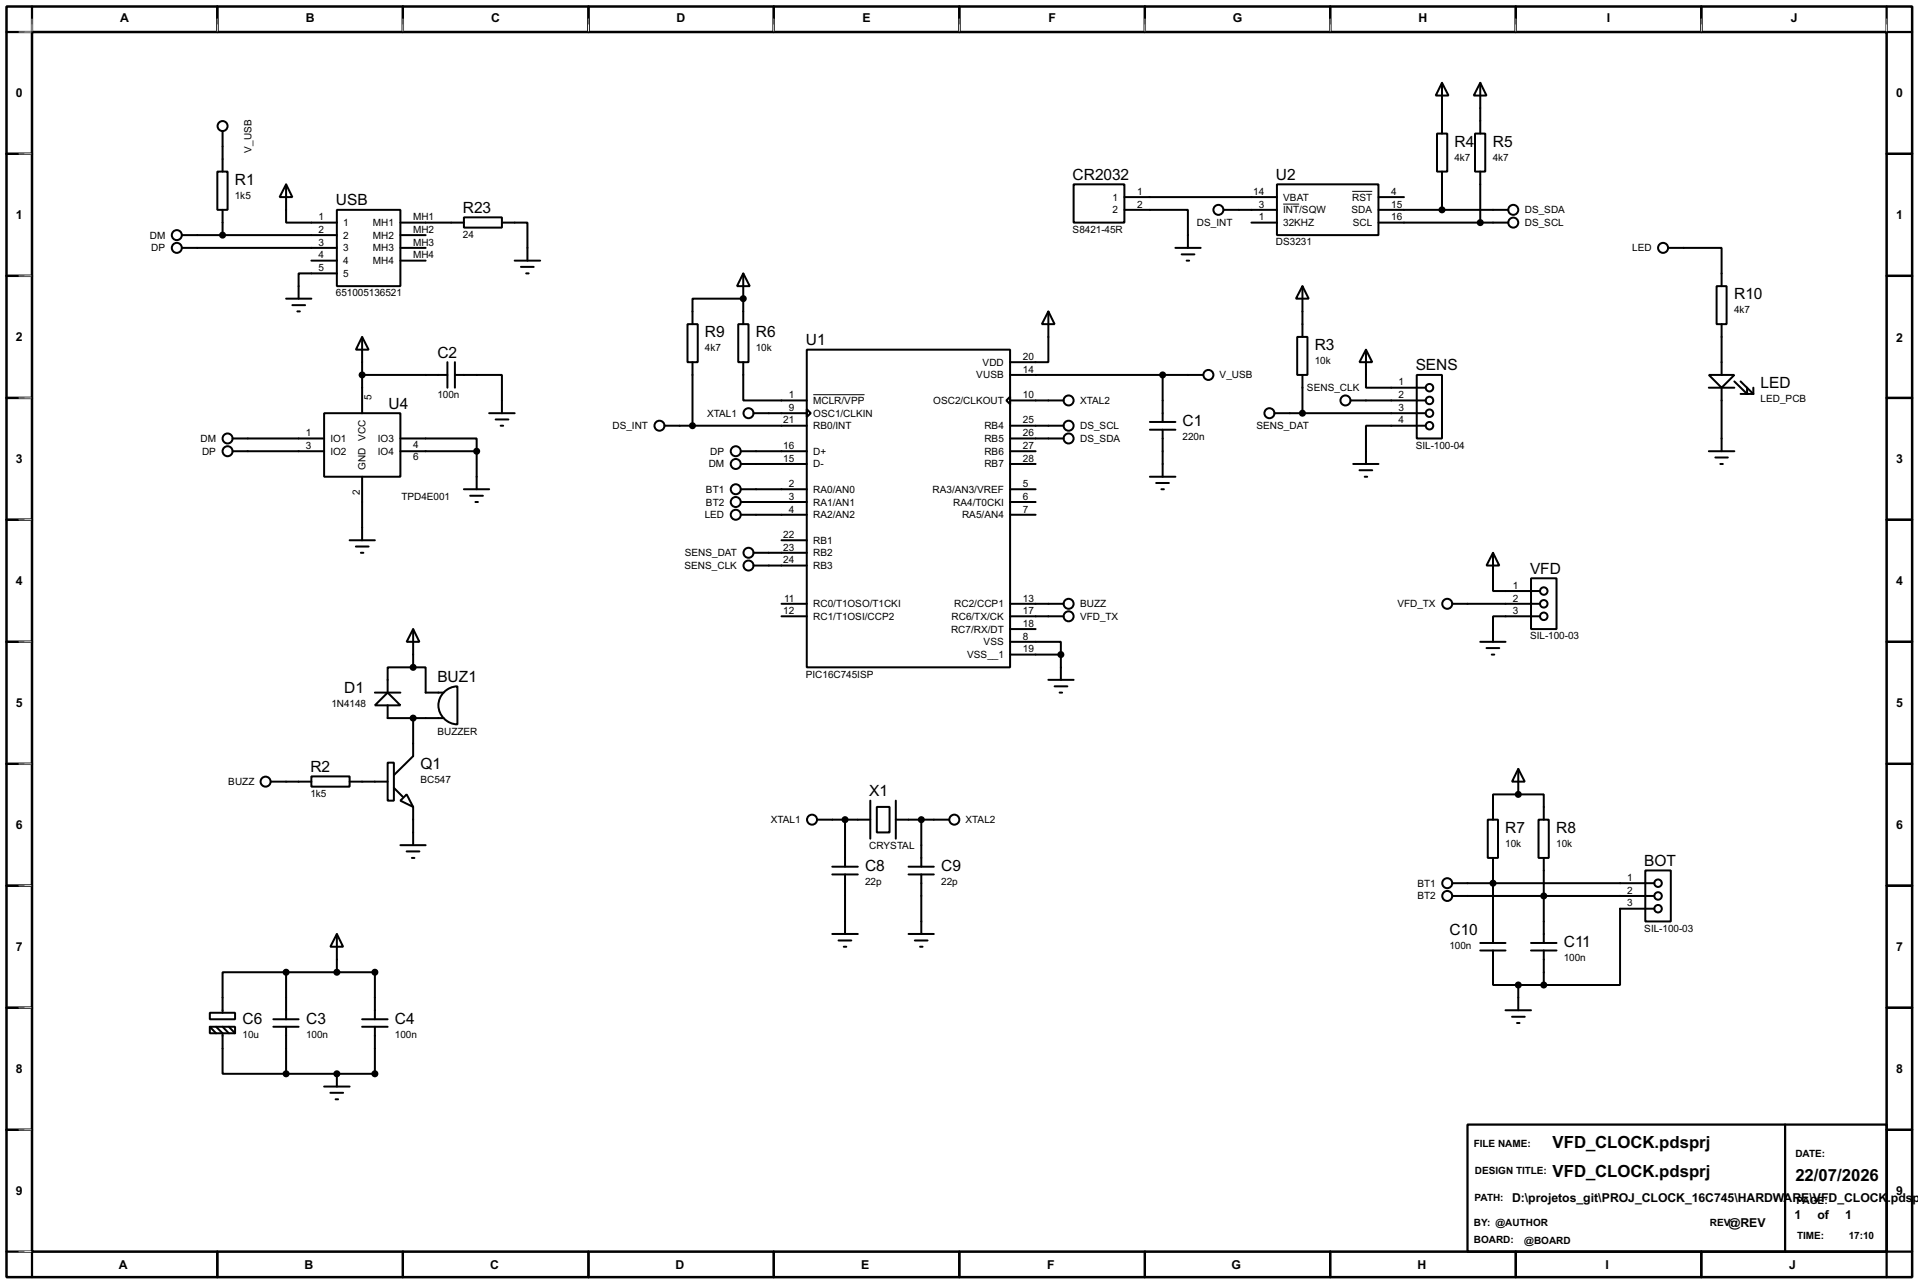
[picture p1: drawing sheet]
<svg xmlns="http://www.w3.org/2000/svg" width="383mm" height="256mm" viewBox="0 0 383 256" stroke-linecap="round" stroke-linejoin="round" font-family="sans-serif">
<path d="M1.3 1.3h381v254h-381zM6.4 6.4h370.8v243.8h-370.8z" fill="none" stroke="#000" stroke-width=".5"/>
<g fill="none" stroke="#000" stroke-width=".45">
<path d="M6.4 1.3v5.1h-5.1M43.5 1.3v5.1M80.6 1.3v5.1M117.7 1.3v5.1M154.7 1.3v5.1M191.8 1.3v5.1M228.9 1.3v5.1M266 1.3v5.1M303.1 1.3v5.1M340.2 1.3v5.1M377.2 1.3v5.1h5.1M1.3 30.8h5.1"/>
<path d="M377.2 30.8h5.1M1.3 55.2h5.1M377.2 55.2h5.1M1.3 79.6h5.1M377.2 79.6h5.1M1.3 103.9h5.1M377.2 103.9h5.1M1.3 128.3h5.1M377.2 128.3h5.1M1.3 152.7h5.1M377.2 152.7h5.1M1.3 177.1h5.1"/>
<path d="M377.2 177.1h5.1M1.3 201.5h5.1M377.2 201.5h5.1M1.3 225.9h5.1M293.4 224.8h83.8v25.4h-83.8zM356.9 224.8v25.4M377.2 225.9h5.1M1.3 250.2h5.1v5.1M43.5 250.2v5.1M80.6 250.2v5.1M117.7 250.2v5.1M154.7 250.2v5.1"/>
<path d="M191.8 250.2v5.1M228.9 250.2v5.1M266 250.2v5.1M303.1 250.2v5.1M340.2 250.2v5.1M382.3 250.2h-5.1v5.1"/>
</g>
<g fill="none" stroke="#fff" stroke-width=".2">
<path d="M3.9 6.4h2.3M6.4 3.9v2.3M43.5 3.9v2.3M80.6 3.9v2.3M117.7 3.9v2.3M154.7 3.9v2.3M191.8 3.9v2.3M228.9 3.9v2.3M266 3.9v2.3M303.1 3.9v2.3M340.2 3.9v2.3M377.2 3.9v2.3"/>
<path d="M3.9 30.8h2.3M3.9 55.2h2.3M3.9 79.6h2.3M3.9 103.9h2.3M3.9 128.3h2.3M3.9 152.7h2.3M3.9 177.1h2.3M3.9 201.5h2.3M3.9 225.9h2.3M3.9 250.2h2.3"/>
</g>
<g fill="#000">
<path d="M3.8 6.4h1.1zM6.4 3.8v1.1zM43.4 3.8l.1 1.1zM80.5 3.8l.1 1.1zM117.6 3.8l.1 1.1zM154.7 3.8v1.1zM191.8 3.8v1.1zM228.9 3.8v1.1zM265.9 3.8l.1 1.1zM303 3.8l.1 1.1zM340.1 3.8l.1 1.1zM377.2 3.8v1.1z"/>
<path d="M3.8 30.7l1.1 .1zM3.8 55.1l1.1 .1zM3.8 79.5l1.1 .1zM3.8 103.9h1.1zM3.8 128.3h1.1zM3.8 152.7h1.1zM3.8 177l1.1 .1zM3.8 201.4l1.1 .1zM3.8 225.8l1.1 .1zM3.8 250.2h1.1z"/>
<circle cx="148.6" cy="59.7" r=".2"/>
<circle cx="303.6" cy="158.8" r=".2"/>
<circle cx="67.4" cy="214.7" r=".2"/>
</g>
<g fill="none" stroke="#000" stroke-width=".4">
<path d="M288.3 16.6l1.3 2.5h-2.5zM288.3 16.6v10.1M296 16.6l1.2 2.5h-2.5zM296 16.6v10.1M43.5 34.3h2v7.7h-2zM44.5 26.2v8.1M57.2 36.9l1.3 2.5h-2.6zM57.2 36.9v7.6h10.2M214.7 36.9h10.1v7.6h-10.1zM224.8 39.4h30.5M255.3 36.9h20.3v10.1h-20.3zM275.6 39.4h5.1"/>
<path d="M287.3 26.7h2.1v7.6h-2.1zM288.3 34.3v7.7M294.9 26.7h2.1v7.6h-2.1zM296 34.3v10.2M36.4 49.6h31M36.4 47h31M44.5 42v5M57.2 59.7h5.1M62.3 52.1h5.1M67.4 42h12.7v15.2h-12.7zM67.4 54.7h-7.7v5M80.1 44.5h12.7"/>
<path d="M80.1 49.6h5M80.1 47h5M80.1 52.1h5M92.8 43.5h7.6v2h-7.6zM100.4 44.5h5.1v7.6M102.9 52.1h5.1M104.2 53.4h2.5M105.2 54.7h.5M148.6 54.7l1.3 2.5h-2.5zM148.6 59.7h-10.1v5.1M148.6 54.7v10.1M224.8 42h12.7v7.6"/>
<path d="M235 49.6h5.1M236.3 50.9h2.5M237.3 52.1h.5M244.7 42h10.6M250.2 44.5h5.1M260.4 57.2l1.3 2.5h-2.6zM260.4 57.2v10.2M275.6 44.5h26M275.6 42h26M333.6 49.6h10.6v7.6M343.2 57.2h2v7.6h-2zM58.5 61h2.5"/>
<path d="M59.5 62.3h.5M72.4 67.4l1.3 2.5h-2.5zM72.4 67.4v15.2M72.4 75h17.1M89.5 72.4v5.1M91 75h9.4v7.6M91 72.4v5.1M137.5 64.8h2v7.6h-2zM138.5 72.4v12.7M147.6 64.8h2.1v7.6h-2.1zM148.6 72.4v7.7h12.7M161.3 69.9h40.7v63.5h-40.7z"/>
<path d="M202 75h38.6M209.6 62.3l1.3 2.5h-2.6zM209.6 62.3v10.1h-7.6M232.5 75v9.4M259.4 67.4h2v7.6h-2zM260.4 75v7.6M273.1 69.9l1.3 2.5h-2.6zM273.1 69.9v7.6h11.9M283.3 75h5v12.7h-5zM341.7 75h5.1l-2.6 2.5zM341.7 77.5h5.1M344.2 64.8v10.2"/>
<path d="M344.2 77.5v12.7M346.8 76.3l2.5 2.5v-1.3M348 76.3l2.6 2.5M348 78.8h2.6M350.6 77.5v1.3M46.5 87.7h18.3M46.5 90.2h18.3M64.8 82.6h15.3v12.7h-15.3zM72.4 95.3v12.7M80.1 87.7h15.2v2.5M80.1 90.2h15.2M92.8 97.8h5"/>
<path d="M94 99.1h2.6M95.3 90.2v7.6M97.8 82.6h5.1M99.1 83.9h2.6M100.1 85.1h.5M132.9 85.1h28.4M148.1 90.2h13.2M148.1 92.8h13.2M148.1 97.8h13.2M150.7 82.6h10.6M161.3 81.8l.8 .8-.8 .8zM201.2 80.1l.8-.8v1.5z"/>
<path d="M202 87.7h10.7M202 85.1h10.7M202 90.2h5.1M202 92.8h5.1M202 80.1h10.7M202 97.8h5.1M229.9 85.9h5.1M229.9 84.4h5.1M229.9 95.3h5.1M231.2 96.6h2.5M232.2 97.8h.5M232.5 85.9v9.4"/>
<path d="M254.8 82.6h30.2M270.1 80.1h14.9M270.6 92.8h5M271.8 94h2.6M272.9 95.3h.5M285 85.1h-11.9v7.7M341.7 90.2h5.1M343 91.5h2.5M344 92.8h.5M69.9 108h5.1M71.2 109.3h2.5M72.2 110.5h.5"/>
<path d="M95.1 100.4h.5M148.1 100.4h13.2M148.1 102.9h13.2M150.7 110.5h10.6M150.7 113.1h10.6M156.3 108h5M202 100.4h5.1M202 102.9h5.1M298.5 110.5l1.3 2.6h-2.6zM298.5 110.5v7.7h9.4M306.1 115.6h5.1v10.2h-5.1zM75 138.5h5.1"/>
<path d="M77.5 138.5l2.6 2.5h-5.1zM82.6 125.8l1.3 2.5h-2.6zM82.6 133.4h2.5v5.1h3.6M82.6 133.4h-5.1v5.1M82.6 125.8v7.6M88.8 138.3a3.8 3.8 0 0 1 2.7-1.1v7.6a3.8 3.8 0 0 1-3.5-2.3 3.8 3.8 0 0 1 .8-4.2zM156.3 120.7h5M156.3 123.2h5M202 128.3h10.1v2.6M202 130.9h10.1M202 120.7h10.7M202 123.2h10.7"/>
<path d="M202 125.8h5.1M209.6 135.9h5.1M210.9 137.2h2.5M211.9 138.5h.5M212.1 130.9v5M290.4 120.7h17.5M296 128.3h5M297.2 129.6h2.6M298.3 130.9h.5M307.9 123.2h-9.4v5.1M54.2 156.3h8.1M62.3 155.2h7.6v2.1h-7.6z"/>
<path d="M69.9 156.3h7.6M77.5 152.5h1.3v7.6h-1.3zM77.5 141v2.6h11.2M78.8 157.5l1.8 1.8M82.6 143.6v7.6l-3.8 3.8M303.6 153.7l1.3 2.6h-2.6zM303.6 158.8h-5.1v5.1M303.6 158.8h5.1v5.1M303.6 153.7v5.1M80.1 160.1l1.2-1.3 1.3 2.5zM80.1 169h5M81.3 170.2h2.6"/>
<path d="M82.4 171.5h.5M82.6 161.3v7.7M163.4 163.9h10.6M166.4 174.8h5.1M166.4 173.3h5.1M169 163.9v9.4M169 174.8v11.9M174 160.1v7.6M175.3 161.3h2.6v5.1h-2.6zM179.1 163.9h10.7M179.1 160.1v7.6M181.7 174.8h5"/>
<path d="M181.7 173.3h5M184.2 163.9v9.4M184.2 174.8v11.9M290.4 176.6h40.4M290.4 179.1h40.4M297.5 163.9h2v7.6h-2zM298.5 171.5v17M307.6 163.9h2.1v7.6h-2.1zM308.7 171.5v17M329 174h5.1v10.2h-5.1zM57.2 194.4h-12.7v8.1M57.2 194.4v9.4"/>
<path d="M57.2 194.4h17.8v9.4M67.4 186.7l1.2 2.6h-2.5zM67.4 186.7v7.7M166.4 186.7h5.1M167.7 188h2.5M168.7 189.3h.5M181.7 186.7h5M182.9 188h2.6M184 189.3h.5M296 190h5M296 188.5h5M298.5 190v6.9h5.1"/>
<path d="M303.6 196.9h5.1M303.6 196.9v5.1M306.1 190h5.1M306.1 188.5h5.1M308.7 190v6.9M330.8 181.7h-6.9v15.2h-15.2M42 202.5h5v1.3h-5zM42 205.3h5v1.3h-5zM42 205.3l1.2 1.3M43.2 205.3l1.3 1.3v8.1h12.7M44.5 205.3l1.3 1.3M45.8 205.3l1.2 1.3"/>
<path d="M54.7 205.3h5M54.7 203.8h5M57.2 205.3v9.4M64.8 217.2h5.1M66.1 218.5h2.5M67.1 219.8h.5M67.4 214.7v2.5M72.4 205.3h5.1M72.4 203.8h5.1M75 205.3v9.4h-17.8M301 202h5.1M302.3 203.3h2.6"/>
<path d="M303.3 204.5h.5"/>
<circle cx="44.5" cy="25.2" r="1"/>
<circle cx="35.3" cy="49.6" r="1"/>
<circle cx="35.3" cy="47" r="1"/>
<circle cx="243.6" cy="42" r="1"/>
<circle cx="302.5" cy="44.5" r="1"/>
<circle cx="302.5" cy="42" r="1"/>
<circle cx="332.5" cy="49.6" r="1"/>
<circle cx="241.6" cy="75" r="1"/>
<circle cx="285.8" cy="77.5" r=".75"/>
<circle cx="45.5" cy="90.2" r="1"/>
<circle cx="45.5" cy="87.7" r="1"/>
<circle cx="131.8" cy="85.1" r="1"/>
<circle cx="147.1" cy="97.8" r="1"/>
<circle cx="147.1" cy="92.8" r="1"/>
<circle cx="147.1" cy="90.2" r="1"/>
<circle cx="149.6" cy="82.6" r="1"/>
<circle cx="213.6" cy="85.1" r="1"/>
<circle cx="213.6" cy="87.7" r="1"/>
<circle cx="213.6" cy="80.1" r="1"/>
<circle cx="253.8" cy="82.6" r="1"/>
<circle cx="269" cy="80.1" r="1"/>
<circle cx="285.8" cy="82.6" r=".75"/>
<circle cx="285.8" cy="85.1" r=".75"/>
<circle cx="285.8" cy="80.1" r=".75"/>
<circle cx="147.1" cy="100.4" r="1"/>
<circle cx="147.1" cy="102.9" r="1"/>
<circle cx="149.6" cy="110.5" r="1"/>
<circle cx="149.6" cy="113.1" r="1"/>
<circle cx="308.6" cy="118.2" r=".75"/>
<circle cx="213.6" cy="120.7" r="1"/>
<circle cx="213.6" cy="123.2" r="1"/>
<circle cx="289.3" cy="120.7" r="1"/>
<circle cx="308.6" cy="123.2" r=".75"/>
<circle cx="308.6" cy="120.7" r=".75"/>
<circle cx="53.1" cy="156.3" r="1"/>
<circle cx="162.3" cy="163.9" r="1"/>
<circle cx="190.8" cy="163.9" r="1"/>
<circle cx="289.3" cy="176.6" r="1"/>
<circle cx="289.3" cy="179.1" r="1"/>
<circle cx="331.5" cy="179.1" r=".75"/>
<circle cx="331.5" cy="176.6" r=".75"/>
<circle cx="331.5" cy="181.7" r=".75"/>
</g>
<path d="M270.4 38.3h4M256.6 40.8h3.2M162.6 78.9h10.3" fill="none" stroke="#000" stroke-width=".2"/>
<g fill="#000" stroke="#000" stroke-width=".4">
<circle cx="44.5" cy="47" r=".5"/>
<circle cx="148.6" cy="59.7" r=".5"/>
<circle cx="288.3" cy="42" r=".5"/>
<circle cx="295.9" cy="44.5" r=".5"/>
<circle cx="72.4" cy="75" r=".5"/>
<circle cx="232.4" cy="75" r=".5"/>
<circle cx="95.3" cy="90.2" r=".5"/>
<circle cx="138.4" cy="85.1" r=".5"/>
<circle cx="260.4" cy="82.6" r=".5"/>
<circle cx="82.6" cy="133.4" r=".5"/>
<circle cx="212.1" cy="130.9" r=".5"/>
<circle cx="82.6" cy="143.6" r=".5"/>
<circle cx="303.5" cy="158.8" r=".5"/>
<circle cx="168.9" cy="163.9" r=".5"/>
<circle cx="184.2" cy="163.9" r=".5"/>
<circle cx="298.5" cy="176.6" r=".5"/>
<circle cx="308.6" cy="179.1" r=".5"/>
<circle cx="57.2" cy="194.4" r=".5"/>
<circle cx="67.3" cy="194.4" r=".5"/>
<circle cx="74.9" cy="194.4" r=".5"/>
<circle cx="303.5" cy="196.9" r=".5"/>
<circle cx="308.6" cy="196.9" r=".5"/>
<circle cx="57.2" cy="214.7" r=".5"/>
<circle cx="67.3" cy="214.7" r=".5"/>
<circle cx="74.9" cy="214.7" r=".5"/>
</g>
<g font-size="3.4">
<text x="310.4" y="229.5">VFD_CLOCK.pdsprj</text>
<text x="310.4" y="235.2">VFD_CLOCK.pdsprj</text>
<text x="359" y="236.1">22/07/2026</text>
</g>
<g font-size="3.1">
<text x="290.8" y="29.3">R4</text>
<text x="298.5" y="29.3">R5</text>
<text x="214.5" y="36">CR2032</text>
<text x="255.1" y="36">U2</text>
<text x="47" y="37">R1</text>
<text x="67.2" y="41">USB</text>
<text x="92.6" y="42.6">R23</text>
<text x="346.7" y="59.9">R10</text>
<text x="87.5" y="71.5">C2</text>
<text x="141" y="67.4">R9</text>
<text x="151.1" y="67.4">R6</text>
<text x="161.1" y="69">U1</text>
<text x="262.9" y="70">R3</text>
<text x="283.1" y="74.1">SENS</text>
<text x="352" y="77.6">LED</text>
<text x="77.7" y="81.7">U4</text>
<text x="236.5" y="85.3">C1</text>
<text x="305.9" y="114.7">VFD</text>
<text x="87.5" y="136.3">BUZ1</text>
<text x="68.8" y="138.6">D1</text>
<text x="62.1" y="154.3">R2</text>
<text x="84.1" y="153.8">Q1</text>
<text x="173.8" y="159.2">X1</text>
<text x="301" y="166.5">R7</text>
<text x="311.2" y="166.5">R8</text>
<text x="328.8" y="173.1">BOT</text>
<text x="173" y="174.2">C8</text>
<text x="188.2" y="174.2">C9</text>
<text x="289.8" y="186.9">C10</text>
<text x="312.7" y="189.4">C11</text>
<text x="48.5" y="204.6">C6</text>
<text x="61.2" y="204.6">C3</text>
<text x="79" y="204.6">C4</text>
</g>
<g font-size="2.5">
<text x="24" y="4.4">A</text>
<text x="61.1" y="4.4">B</text>
<text x="98.2" y="4.4">C</text>
<text x="135.3" y="4.4">D</text>
<text x="172.4" y="4.4">E</text>
<text x="209.6" y="4.4">F</text>
<text x="246.5" y="4.4">G</text>
<text x="283.6" y="4.4">H</text>
<text x="321.3" y="4.4">I</text>
<text x="358" y="4.4">J</text>
<text x="3.2" y="19.4">0</text>
<text x="379.1" y="19.4">0</text>
<text x="3.2" y="43.8">1</text>
<text x="379.1" y="43.8">1</text>
<text x="3.2" y="68.2">2</text>
<text x="379.1" y="68.4">2</text>
<text x="3.2" y="92.6">3</text>
<text x="379.1" y="92.6">3</text>
<text x="3.2" y="117">4</text>
<text x="379.1" y="117">4</text>
<text x="3.2" y="141.4">5</text>
<text x="379.1" y="141.4">5</text>
<text x="3.2" y="165.8">6</text>
<text x="379.1" y="165.8">6</text>
<text x="3.2" y="190.1">7</text>
<text x="379.1" y="190.1">7</text>
<text x="3.2" y="214.5">8</text>
<text x="379.1" y="214.5">8</text>
<text x="3.2" y="238.9">9</text>
<text x="379.1" y="238.9">9</text>
<text x="302.3" y="240.2">D:\projetos_git\PROJ_CLOCK_16C745\HARDWARE\VFD_CLOCK</text>
<text x="345.6" y="245.3">@REV</text>
<text x="358.8" y="243.8">1</text>
<text x="363.4" y="243.8">of</text>
<text x="368.9" y="243.8">1</text>
<text x="377.4" y="240.2">.pds</text>
<text x="382.4" y="240.2">p</text>
<text x="23.8" y="253.6">A</text>
<text x="60.9" y="253.6">B</text>
<text x="98" y="253.6">C</text>
<text x="135" y="253.6">D</text>
<text x="172.2" y="253.6">E</text>
<text x="209.4" y="253.6">F</text>
<text x="246.2" y="253.6">G</text>
<text x="283.4" y="253.6">H</text>
<text x="321" y="253.6">I</text>
<text x="357.7" y="253.6">J</text>
</g>
<g font-size="2">
<text x="50.3" y="30.5" transform="rotate(-90 50.3 30.5)">V_USB</text>
<text x="290.8" y="32.1">4k7</text>
<text x="298.5" y="32.1">4k7</text>
<text x="47" y="39.8">1k5</text>
<text x="222.5" y="40.1">1</text>
<text x="227.4" y="39">1</text>
<text x="227.4" y="41.5">2</text>
<text x="250.6" y="39">14</text>
<text x="251.7" y="41.5">3</text>
<text x="256.6" y="40.1">VBAT</text>
<text x="270.4" y="40.1">RST</text>
<text x="278.2" y="39">4</text>
<text x="278.2" y="41.5">15</text>
<text x="30" y="47.7">DM</text>
<text x="63.7" y="44.1">1</text>
<text x="63.7" y="46.6">2</text>
<text x="68.6" y="45.2">1</text>
<text x="68.6" y="47.7">2</text>
<text x="74.6" y="45.2">MH1</text>
<text x="74.6" y="47.7">MH2</text>
<text x="82.6" y="44.1">MH1</text>
<text x="82.6" y="46.6">MH2</text>
<text x="92.6" y="47.6">24</text>
<text x="214.5" y="46.6">S8421-45R</text>
<text x="222.5" y="42.7">2</text>
<text x="239.3" y="45.2">DS_INT</text>
<text x="251.7" y="44.1">1</text>
<text x="256.6" y="45.2">32KHZ</text>
<text x="256.6" y="42.7">INT/SQW</text>
<text x="270.2" y="42.7">SDA</text>
<text x="270.5" y="45.2">SCL</text>
<text x="278.2" y="44.1">16</text>
<text x="304.9" y="45.2">DS_SCL</text>
<text x="304.9" y="42.7">DS_SDA</text>
<text x="30.3" y="50.2">DP</text>
<text x="63.7" y="49.1">3</text>
<text x="63.7" y="51.7">4</text>
<text x="68.6" y="50.2">3</text>
<text x="68.6" y="52.8">4</text>
<text x="74.6" y="50.2">MH3</text>
<text x="74.6" y="52.8">MH4</text>
<text x="82.6" y="49.1">MH3</text>
<text x="82.6" y="51.7">MH4</text>
<text x="255.1" y="49">DS3231</text>
<text x="326.4" y="50.2">LED</text>
<text x="63.7" y="54.2">5</text>
<text x="67.2" y="59.3">651005136521</text>
<text x="68.6" y="55.4">5</text>
<text x="346.7" y="62.6">4k7</text>
<text x="141" y="70.2">4k7</text>
<text x="151.1" y="70.2">10k</text>
<text x="204.5" y="72">20</text>
<text x="195.2" y="75.7">VUSB</text>
<text x="196.5" y="73.1">VDD</text>
<text x="204.5" y="74.5">14</text>
<text x="243.9" y="75.7">V_USB</text>
<text x="262.9" y="72.8">10k</text>
<text x="279.6" y="77.1">1</text>
<text x="74.3" y="80.1" transform="rotate(-90 74.3 80.1)">5</text>
<text x="87.5" y="79.6">100n</text>
<text x="141.4" y="83.3">XTAL1</text>
<text x="157.7" y="79.6">1</text>
<text x="157.7" y="82.1">9</text>
<text x="162.6" y="80.8">MCLR/VPP</text>
<text x="162.6" y="83.3">OSC1/CLKIN</text>
<text x="186.6" y="80.8">OSC2/CLKOUT</text>
<text x="204.5" y="79.6">10</text>
<text x="216" y="80.8">XTAL2</text>
<text x="261.3" y="78.2">SENS_CLK</text>
<text x="279.6" y="79.6">2</text>
<text x="279.6" y="82.1">3</text>
<text x="352" y="80.4">LED_PCB</text>
<text x="40.1" y="88.4">DM</text>
<text x="61.2" y="87.2">1</text>
<text x="61.2" y="89.8">3</text>
<text x="66.1" y="88.4">IO1</text>
<text x="73.1" y="88.1" transform="rotate(-90 73.1 88.1)">VCC</text>
<text x="75.6" y="88.4">IO3</text>
<text x="82.6" y="89.5">4</text>
<text x="122.5" y="85.8">DS_INT</text>
<text x="156.6" y="89.8">16</text>
<text x="156.6" y="84.7">21</text>
<text x="162.6" y="85.8">RB0/INT</text>
<text x="196.8" y="85.8">RB4</text>
<text x="196.8" y="88.4">RB5</text>
<text x="204.5" y="84.7">25</text>
<text x="204.5" y="87.2">26</text>
<text x="204.5" y="89.8">27</text>
<text x="216" y="88.4">DS_SDA</text>
<text x="216" y="85.8">DS_SCL</text>
<text x="236.5" y="88.1">220n</text>
<text x="251.2" y="85.8">SENS_DAT</text>
<text x="279.6" y="84.7">4</text>
<text x="283.1" y="89.7">SIL-100-04</text>
<text x="40.4" y="90.9">DP</text>
<text x="66.1" y="90.9">IO2</text>
<text x="73.1" y="94" transform="rotate(-90 73.1 94)">GND</text>
<text x="75.6" y="90.9">IO4</text>
<text x="82.6" y="92.1">6</text>
<text x="141.7" y="93.5">DM</text>
<text x="142" y="90.9">DP</text>
<text x="156.6" y="92.3">15</text>
<text x="162.6" y="90.9">D+</text>
<text x="162.6" y="93.5">D-</text>
<text x="196.8" y="90.9">RB6</text>
<text x="196.8" y="93.5">RB7</text>
<text x="204.5" y="92.3">28</text>
<text x="72" y="98.9" transform="rotate(-90 72 98.9)">2</text>
<text x="80.3" y="99.8">TPD4E001</text>
<text x="141.2" y="98.5">BT1</text>
<text x="141.2" y="101.1">BT2</text>
<text x="157.7" y="97.4">2</text>
<text x="157.7" y="99.9">3</text>
<text x="162.6" y="98.5">RA0/AN0</text>
<text x="162.6" y="101.1">RA1/AN1</text>
<text x="186.5" y="98.5">RA3/AN3/VREF</text>
<text x="190.6" y="101.1">RA4/T0CKI</text>
<text x="204.5" y="97.4">5</text>
<text x="204.5" y="99.9">6</text>
<text x="140.9" y="103.6">LED</text>
<text x="156.6" y="107.6">22</text>
<text x="157.7" y="102.5">4</text>
<text x="162.6" y="103.6">RA2/AN2</text>
<text x="192.3" y="103.6">RA5/AN4</text>
<text x="204.5" y="102.5">7</text>
<text x="136.9" y="113.8">SENS_CLK</text>
<text x="136.9" y="111.2">SENS_DAT</text>
<text x="156.6" y="110.1">23</text>
<text x="156.6" y="112.6">24</text>
<text x="162.6" y="108.7">RB1</text>
<text x="162.6" y="111.2">RB2</text>
<text x="162.6" y="113.8">RB3</text>
<text x="302.5" y="117.7">1</text>
<text x="156.6" y="122.8">12</text>
<text x="156.8" y="120.3">11</text>
<text x="162.6" y="121.4">RC0/T1OSO/T1CKI</text>
<text x="162.6" y="123.9">RC1/T1OSI/CCP2</text>
<text x="190.2" y="123.9">RC6/TX/CK</text>
<text x="190.8" y="121.4">RC2/CCP1</text>
<text x="204.5" y="120.3">13</text>
<text x="204.5" y="122.8">17</text>
<text x="204.5" y="125.3">18</text>
<text x="216" y="121.4">BUZZ</text>
<text x="216" y="123.9">VFD_TX</text>
<text x="279.4" y="121.4">VFD_TX</text>
<text x="302.5" y="120.3">2</text>
<text x="302.5" y="122.8">3</text>
<text x="190.1" y="126.5">RC7/RX/DT</text>
<text x="193.3" y="131.6">VSS__1</text>
<text x="196.7" y="129">VSS</text>
<text x="204.5" y="127.9">8</text>
<text x="204.5" y="130.4">19</text>
<text x="305.9" y="127.8">SIL-100-03</text>
<text x="161.1" y="135.5">PIC16C745ISP</text>
<text x="66.3" y="141.4">1N4148</text>
<text x="87.5" y="146.9">BUZZER</text>
<text x="45.7" y="157">BUZZ</text>
<text x="62.1" y="159.3">1k5</text>
<text x="84.1" y="156.6">BC547</text>
<text x="154.1" y="164.6">XTAL1</text>
<text x="193.1" y="164.6">XTAL2</text>
<text x="173.8" y="169.7">CRYSTAL</text>
<text x="301" y="169.3">10k</text>
<text x="311.2" y="169.3">10k</text>
<text x="173" y="177">22p</text>
<text x="188.2" y="177">22p</text>
<text x="283.4" y="177.3">BT1</text>
<text x="283.4" y="179.8">BT2</text>
<text x="325.3" y="176.1">1</text>
<text x="325.3" y="178.7">2</text>
<text x="325.3" y="181.2">3</text>
<text x="289.8" y="189.7">100n</text>
<text x="328.8" y="186.3">SIL-100-03</text>
<text x="312.7" y="192.2">100n</text>
<text x="48.5" y="207.4">10u</text>
<text x="61.2" y="207.4">100n</text>
<text x="79" y="207.4">100n</text>
<text x="294.7" y="229.3">FILE NAME:</text>
<text x="359" y="231.3">DATE:</text>
<text x="294.9" y="234.8">DESIGN TITLE:</text>
<text x="294.7" y="245">BY: @AUTHOR</text>
<text x="294.8" y="240.1">PATH:</text>
<text x="341.8" y="245.2">REV:</text>
<text x="359.2" y="240.7">PAGE:</text>
<text x="294.7" y="248.5">BOARD:</text>
<text x="304.8" y="248.7">@BOARD</text>
<text x="359.3" y="247.7">TIME:</text>
<text x="369.6" y="247.7">17:10</text>
</g>
</svg>
